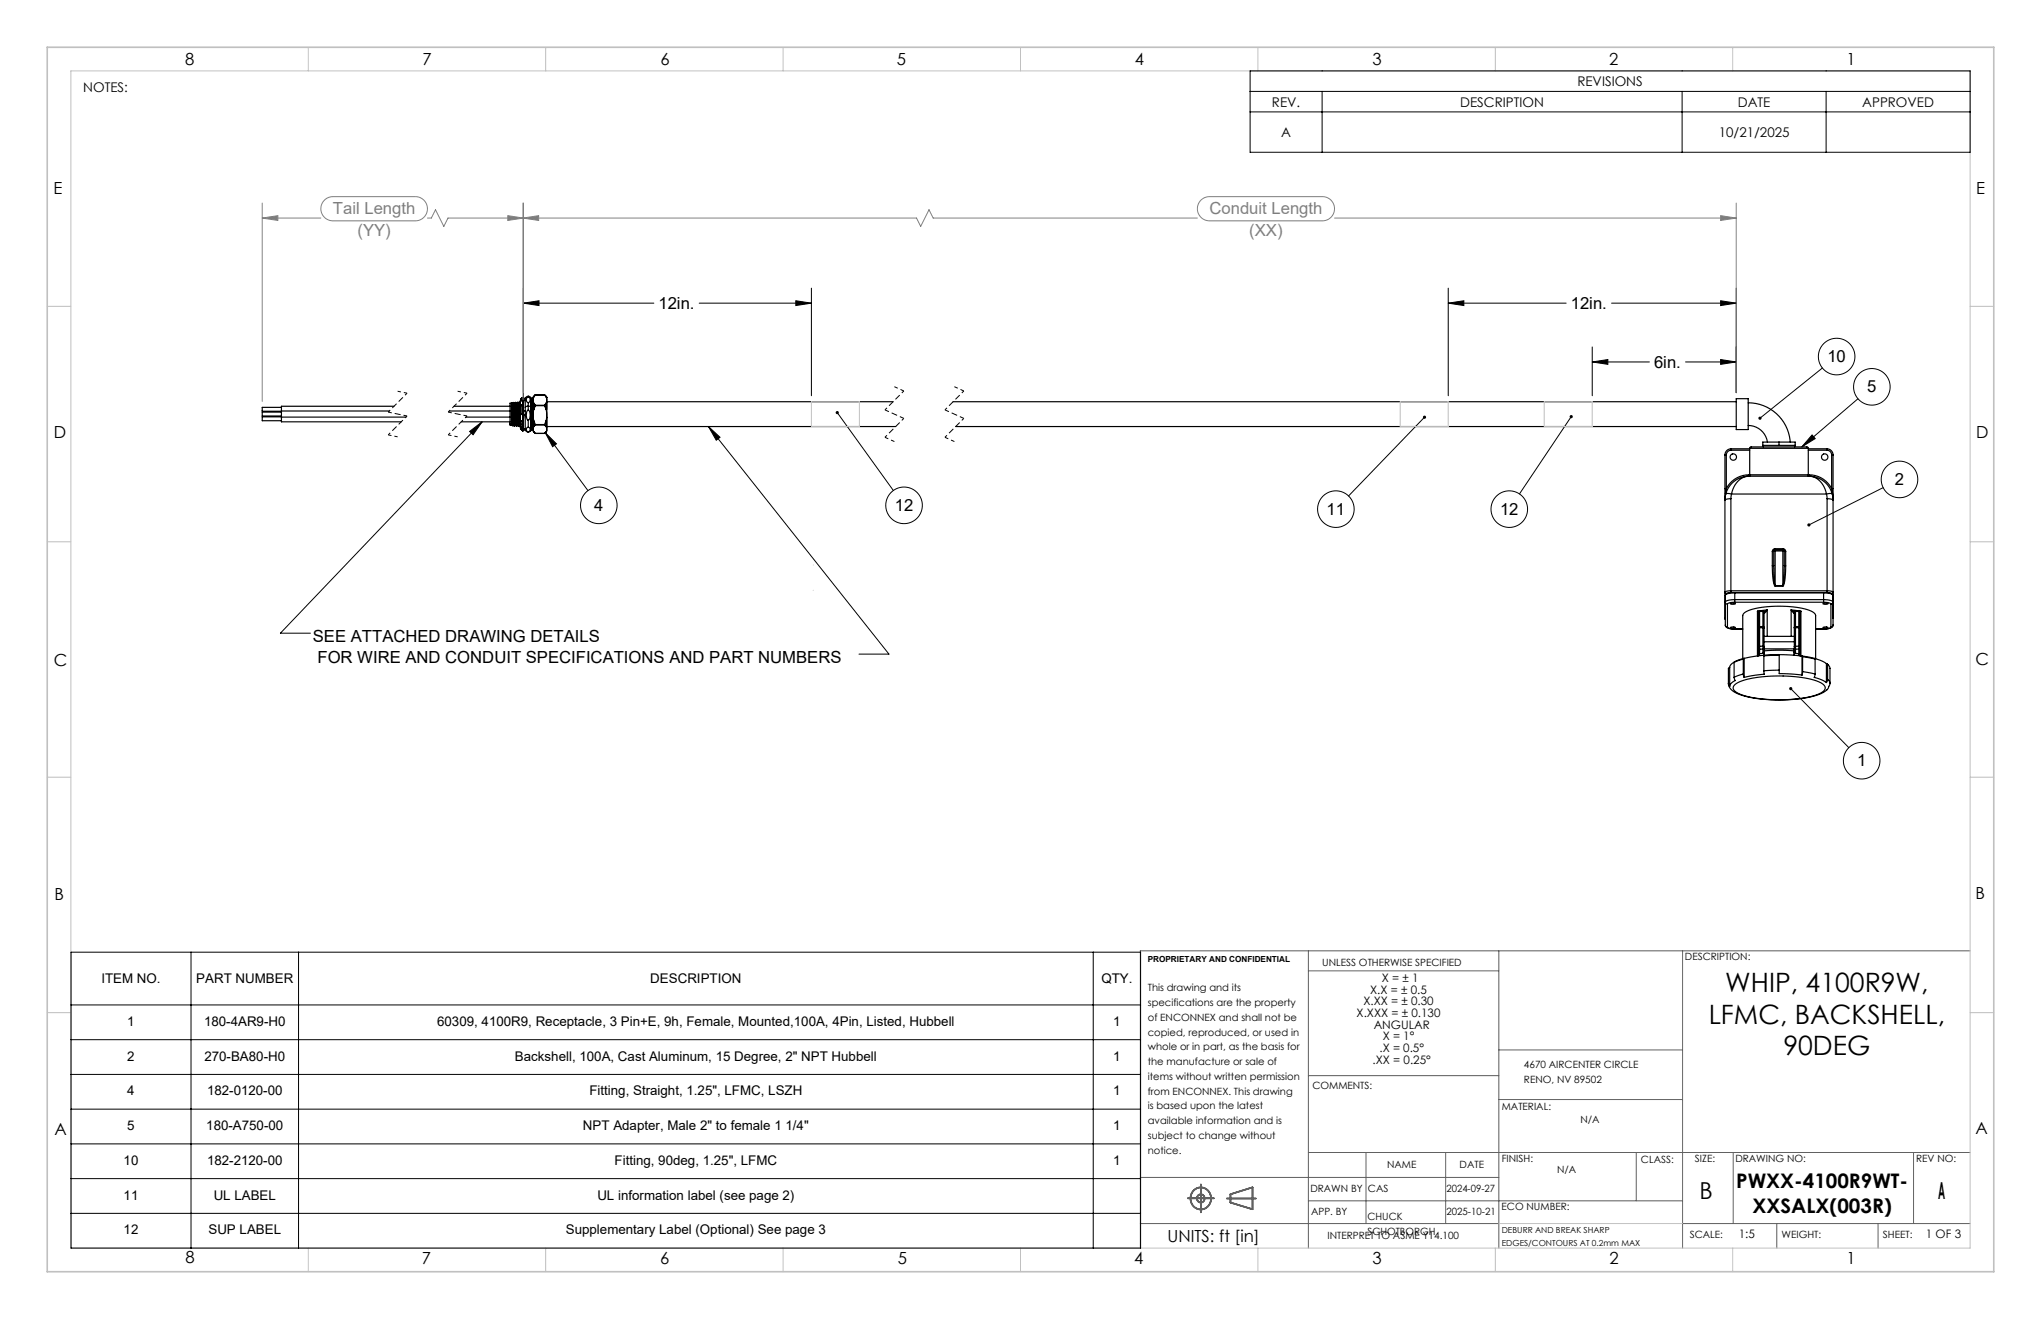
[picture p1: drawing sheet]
<svg xmlns="http://www.w3.org/2000/svg" width="432mm" height="279mm" viewBox="0 0 432 279" stroke-linecap="round" stroke-linejoin="round" font-family="sans-serif">
<g fill="none" stroke="#606060" stroke-width=".35">
<path d="M251.4 253.5h5.5M252.7 251.8a2.28 2.28 0 0 1 3.4 .5 2.28 2.28 0 0 1-1 3.3 2.29 2.29 0 0 1-2.8-.9 2.29 2.29 0 0 1 .4-2.9zM254.2 250.5v5.9M259.7 253.5h6.1M260.4 252.6l4.7-1.4v4.6l-4.7-1.4z"/>
<circle cx="254.1" cy="253.5" r=".84"/>
</g>
<g fill="none" stroke="#606060" stroke-width=".21">
<path d="M276.9 201.1v62.9M276.9 205.4h40.3M317.2 201.1v62.9M356.1 201.1v62.9M417 201.1h-175.6v62.9M276.9 227.5h40.3M317.2 222.1h38.9M317.2 232.6h38.9M241.4 258.8h75.8M241.4 249.1h75.8M276.9 243.8h140.1M276.9 254h79.2"/>
<path d="M289.1 243.8v15M306 243.8v15M346.3 243.8v10.2M356.1 258.8h60.9M366.9 243.8v15M376.1 258.8v5.2M397.5 258.8v5.2M405 243.8v15"/>
</g>
<g fill="none" stroke="#c0c0c0" stroke-width=".21">
<path d="M15 15h402v249h-402zM65.3 10v5M115.5 10v5M165.7 10v5M216 10v5M266.3 10v5M316.5 10v5M366.8 10v5M10 64.8h5M417 64.8h5M171.7 85h10.2v5.2h-10.2zM296.4 85h10.1v5.2h-10.1z"/>
<path d="M326.9 85h10.1v5.2h-10.1zM10 114.6h5M172.1 119.5h.1M417 114.6h5M172.1 124.9h.1M10 164.4h5M417 164.4h5M10 214.2h5M417 214.2h5M317.2 258.8h38.9M65.3 264v5M115.5 264v5"/>
<path d="M165.7 264v5M216 264v5M266.3 264v5M316.5 264v5M366.8 264v5"/>
</g>
<path d="M10 10h412v259h-412z" fill="none" stroke="#c0c0c0" stroke-width=".35"/>
<g fill="none" stroke="#000" stroke-width=".25">
<path d="M59.6 86.9v1.3M59.6 87.2h-4.1v.8h4.1M59.6 86.2h-4.1v.8h4.1M59.6 88.2v1h25.3M59.6 88.2h-4.1v.8h4.1M59.6 88.2h26.3M59.6 86.9h22.8M83.4 85.9h-23.8v1M95.1 86.9h12.9M96.1 85.9h11.9M97.6 89.2h10.4M98.6 88.2h9.4"/>
<path d="M108 89.7v-4.4h.3v4.4M108 89.7v.2h.3v-.2M108 89.7h.3M108.3 89.8v.1M108.3 89.6v.1M108.3 85.3l.2 4.6M108.3 88.3v1.4M108.3 88.3l.1 1.6M108.3 85.3v3M108.3 85.3l.1 1.3M108.3 89.7v.2M108.4 89.9h.1"/>
<path d="M108.4 85.6h-.1M108.4 89.9h-.1M108.4 86.6l.2 3.5M108.4 85.3l.1 1.2M108.4 86.5v.1M108.4 85.3v1.2M108.5 85.1l-.2 .3M108.5 89.9l.1 .2M108.5 86.5l.1 3.6M108.5 86.5h-.1M108.5 85.3l.2 4.6M108.6 90.1h.1"/>
<path d="M108.6 85.3l.2 4.6M108.7 89.9l.2 .2M108.7 89.9l-.1 .2M108.7 85.1l-.2 .2-.1-.2v.2M108.7 85.1l.1 1.4M108.8 85.1h-.1M108.8 85.1l.1 1.4M108.8 85.1l.1 .2M108.8 86.5l.1 3.6M108.9 86.5l.1 3.6M108.9 86.5h-.1M108.9 85.3l.2 4.6"/>
<path d="M108.9 90.1h.1M109 85.3l.2 4.6M109 85.3h-.1M109.1 89.9h.1M109.1 89.9l-.1 .2M109.1 85.1l-.1 .2M109.1 85.1l.1 1.4M109.2 85.1h-.1M109.2 85.1v1.4M109.2 85.1l.1 .2M109.2 86.5l.1 3.6M109.2 89.9l.1 .2"/>
<path d="M109.2 86.5h.1M109.3 85.3l.1 4.6M109.3 90.1h.1M109.4 85.3h-.1M109.4 85.3l.2 4.6M109.4 89.9h.2M109.4 89.9l-.1 .2M109.5 85.1v1.4M109.5 85.1l.1 1.4M109.5 86.5l.2 3.6M109.6 89.9l.1 .2 .1-.2M109.6 86.5l.1 3.6"/>
<path d="M109.6 86.5h-.1M109.6 85.3l.2 4.6M109.6 85.3l-.1-.2-.1 .2M109.7 85.3l.2 4.6M109.7 85.3h-.1M109.8 89.9h.1M109.8 85.1l-.1 .2M109.8 85.1l.1 1.4M109.9 85.1h-.1M109.9 85.1v1.4M109.9 85.1l.2 .2M109.9 86.5l.1 3.6"/>
<path d="M109.9 89.9l.1 .2M109.9 86.5l.2 3.6M109.9 86.5h.1M110 85.3l.1 4M110 90.1h.1M110.1 90.1l.2 .7M110.1 89.3l.2 .5M110.1 89.3v.8M110.1 90v.1M110.3 84.3l-.2 .7v4.3M110.3 84.3v.5M110.3 85.8v1.8"/>
<path d="M110.3 87.6l.1 .1M110.3 89v.8M110.3 85.8h.4M110.3 89.8v.6M110.3 90.4l.1 .1M110.3 90.8l.3 .3M110.3 84.3l.4 .1M110.3 84.8h.1M110.3 90.8h.1M110.4 84.3l-.1 .1M110.4 85.6l-.1 .2M110.4 87.7l.2 .1"/>
<path d="M110.4 87.7h.4M110.4 85.6l.3 .1M110.4 90.5l.1 .1M110.4 84.3h.3M110.5 89h-.2M110.5 84.2l-.1 .1M110.5 85.6h-.1M110.5 85.6h.2M110.5 84.2h.2M110.5 90.6l.1 .2M110.6 84.6h.3M110.6 85.4l-.1 .2"/>
<path d="M110.6 89h-.1M110.6 85.4h.1M110.6 84.6l-.3 .2M110.6 84.6v.8M110.6 87.8v1.2M110.6 90.8v.3M110.6 89.9l.1 .2M110.7 86.5v1.1M110.7 87.6h.1M110.7 85.8v1.8M110.7 84.4v.2M110.7 87.6h-.4"/>
<path d="M110.7 90.4h-.4M110.7 90.4h.1M110.7 84.4h.1M110.7 85.8h.1M110.7 87.6l.1 .1M110.7 90.4l.1 .1M110.7 85.7v.1M110.7 84.3v.1M110.7 85.6v.1M110.7 84.2v.1M110.7 88.9v.1M110.7 89h-.2"/>
<path d="M110.7 89l.1 .9M110.7 85.5l.1 1.3M110.7 90.1v-1.1v1.4M110.7 91.1h.1M110.7 84.1v.1M110.7 84.1l-.2 .1M110.7 84.1h.1M110.7 89h.1M110.7 85.4v.2M110.7 91.1h-.1M110.7 89h-.1M110.7 84.1l.1 .1"/>
<path d="M110.8 89.9v.2M110.8 90.1h.1M110.8 85.4l-.1 .2M110.8 90.5h-.4M110.8 90.5v.1M110.8 90.4v.1M110.8 90.4h-.1M110.8 88.8v1.3M110.8 85.1v2.6M110.8 86.9v.8M110.8 88.7v1.8M110.8 84.6v-.4h.4v2.7"/>
<path d="M110.8 85.3v1.6M110.8 86.9h.4M110.8 90.5h.1M110.8 87.7l.1 .1M110.8 90.6l.1 .1M110.8 90.6h-.3M110.9 87.8h-.3M110.9 87.8l-.2 1.2M110.9 84.6l-.2 .8M110.9 90.7l-.3 .1M110.9 90.7l-.2 .4M111.2 90.7a.63 .63 0 0 0 .6 .7"/>
<path d="M111.2 86.9v4h-.4M111.8 83.8a.63 .63 0 0 0-.6 .6M111.8 83.8l.5 .3M111.8 86.8a1.53 1.53 0 0 0-.1 2.1h.1M111.8 88.9v1.5M111.8 90.4a.48 .48 0 0 0-.4 .5 .48 .48 0 0 0 .4 .4M111.8 85.9l-.4 .1-.2 .2M111.8 85.9v.9M111.8 90.4a.48 .48 0 0 1 .4 .5 .48 .48 0 0 1-.4 .4M111.8 86.8a1.53 1.53 0 0 1 .1 2.1h-.1M111.8 85.9l.5 .1M111.8 84a.63 .63 0 0 0-.4 .6 .63 .63 0 0 0 .4 .6"/>
<path d="M111.8 85.2v.7M111.8 84a.63 .63 0 0 1 .4 .6 .63 .63 0 0 1-.4 .6M111.8 91.3v.1M111.8 83.8v.2M112.3 91.1l-.5 .3M112.3 86v4.7M112.3 90.7v.4M112.3 84.1v1.9M112.3 84.1l.2 .2M112.5 84.3l.1 .1M112.5 86.1v4.5M112.5 86.1l.1 .1"/>
<path d="M112.5 84.3v1.8M112.5 90.6v.3M112.5 90.9l-.2 .2M112.5 90.6l-.2 .1M112.6 90.5l-.1 .4M112.6 84.4l.2 .1M112.6 86.2v4.3M112.6 90.5h.1M112.6 90.5h.2v.3M112.6 84.4v1.8M112.6 86.2h.2M112.6 90.5v.2"/>
<path d="M112.6 90.7h.1M112.6 90.7v.1M112.7 84.4l.1 1.8M112.7 90.5v.2M112.8 86.2v4.6l-.1-.1M112.8 84.5h.1M112.8 84.5v2.5M112.8 84.1v7l.2 .3M113 83.8l-.2 .3M113 85.3v1.3M113 83.9l-.2 .7 .2 .7M113 86.6l-.2 1.2 .2 1.2"/>
<path d="M113 89v1.2M113 90.2l-.2 .6 .2 .5M113 83.8v.1M113 91.3v.1M113 83.8h.1M113 91.4l.2 .2M113 85.3l.3 .4M113 89l.3 .8M113 91.3l.3 .4M113.3 85.7v.1M113.3 89.8v.1M113.3 91.7h.1"/>
<path d="M113.3 89.9h2M113.3 83.5l-.3 .3M113.3 83.5h2M113.3 91.7h2M113.3 85.8l-.3 .8M113.3 89.8h2M113.3 85.8h2M113.3 89.9l-.3 .3M113.3 85.7h2M113.3 83.5l-.3 .4M113.3 83.5h.1M115.2 83.5h.1"/>
<path d="M115.3 85.7v.1M115.3 89.8v.1M115.3 91.7h-.1M115.3 83.5l.3 .3M115.3 85.8l.3 .8M115.3 89.9l.3 .3M115.3 83.5l.3 .4M115.6 83.8l.1 .3M115.6 85.3v1.3M115.6 90.2l.1 .6-.1 .5M115.6 89v1.2M115.6 86.6l.1 1.2-.1 1.2"/>
<path d="M115.6 83.9l.1 .7-.1 .7M115.6 83.8v.1M115.6 91.3v.1M115.6 83.8h.1M115.6 91.4l-.2 .2M115.6 85.3l-.3 .4M115.6 89l-.3 .8M115.6 91.3l-.3 .4M115.7 88.3v2M115.7 84.9v1.7M115.7 90.3h.1M115.7 84.1v7l-.1 .3"/>
<path d="M115.7 85h73.3M115.7 90.2h73.9M201.7 85h165.8M202.3 90.2h165.2M365.1 96.2h.3M365.1 96.2v7.1M365.4 96.2v7.1M366.4 94.9a1.3 1.3 0 0 0-1.3 1.3M366.4 94.9v.3M366.4 95.2a1 1 0 0 0-1 1M366.4 94.9h3.9M366.4 95.2h3.9"/>
<path d="M367.5 84.3h2.5v6.6h-2.5zM370 90a4.1 4.1 0 0 1 4.1 3.5M370 85.2a8.9 8.9 0 0 1 8.9 8.3M370.3 94.8l.3-.3h11.8l.3 .3M370.3 94.8h12.4M370.3 94.8v5.6M373.1 93.5h6.9v.7h-6.9zM373.2 94.2v.3M376.5 93.5v.7M379.9 94.2v.3M382.7 94.8v5.6M382.7 94.9h4"/>
<path d="M382.7 95.2h4M386.7 94.9a1.3 1.3 0 0 1 1.3 1.3M386.7 95.2a1 1 0 0 1 1 1M386.7 94.9v.3M387.7 96.2h.3M387.7 96.2v7.1M388 96.2v7.1M365.1 103.3h.3M365.1 103.3v2.5M365.1 105.8v25M365.3 104.5l-.2 1.3M365.3 104.5l.4-.1 .8 .1"/>
<path d="M365.4 103.3l-.2 1.2M366.4 105.5l-.9 .1-.4 .2M366.4 105.5v19.5M366.5 104.5l-.1 1M366.5 104.5h20.1M370.2 100.7a4.2 4.2 0 0 0-3.7 3.8M370.2 100.7a5.1 5.1 0 0 0-4.9 3.8M370.2 100.4a5.4 5.4 0 0 0-4.8 2.9M370.2 100.4v.3M370.2 100.7h12.7M370.2 100.4h.1M370.3 100.4l-.2 .3"/>
<path d="M370.5 100.4l-.3 .3M370.5 100.4h12.1M370.5 100.4h-.1M375.1 119.7l.1 2.1a3.2 3.2 0 0 0 .5 2.1M375.1 116.7v3M375.4 119.6l.1 3 .2 1.3M375.4 119.6l-.3 .1M375.4 116.6l-.3 .1M375.4 116.6v3M375.7 116.1a.6 .6 0 0 0-.6 .6M375.7 116.5l-.3 .1M375.7 116.3v.2"/>
<path d="M375.7 116.3l-.3 .3M375.7 116.1v.2M375.7 116.1h1.7M375.7 116.5v7.4M375.7 116.5h1.7M375.7 116.3h1.7M377.4 116.1a.6 .6 0 0 1 .6 .6M377.4 116.5l.3 .1M377.4 116.3v.2M377.4 116.3l.3 .3M377.4 116.1v.2M377.4 116.5v7.4"/>
<path d="M377.7 119.6l-.1 3-.2 1.3M377.7 119.6l.3 .1M377.7 116.6l.3 .1M377.7 116.6v3M378 119.7l-.1 2.1a3.2 3.2 0 0 1-.5 2.1M378 116.7v3M382.6 100.4l.3 .3M382.6 100.4h.1M382.7 100.4h.2M382.8 100.4l.2 .3M382.9 100.7a4.2 4.2 0 0 1 3.7 3.8M382.9 100.7a5.1 5.1 0 0 1 4.9 3.8"/>
<path d="M382.9 100.4v.3M382.9 100.4a5.4 5.4 0 0 1 4.8 2.9M386.6 104.5l.1 1M386.6 104.5l.8-.1 .4 .1M386.7 105.5l.9 .1 .4 .2M386.7 105.5v19.5M387.7 103.3h.3M387.7 103.3l.3 2.3M387.8 104.5l.2 1.3M388 103.3v2.5M388 105.8v26.4M365.1 130.8l.1 .2z"/>
<path d="M365.2 132.2a1.19 1.19 0 0 0 1.4 .8l.6 .1M365.2 132.2l.1 .3 .3 .2M365.4 125.6v.1M365.6 132.7a1.83 1.83 0 0 0 1.6 .4M365.6 127.8v4.9M366.2 132.7h1.1a.69 .69 0 0 1-1 .1zM366.2 127.7l1.1-.1a.69 .69 0 0 1-1 .1zM366.4 125v.3M366.4 125h-.3a.74 .74 0 0 0-1 .4l.3 .2M366.4 125.3l-1 .3M366.4 125h20.3M366.4 125.3h20.3"/>
<path d="M367.2 126.8v.6M367.2 127.4a1.83 1.83 0 0 0-1.6 .4M367.2 126.8a2.37 2.37 0 0 0-2 .6l.1 .3 .3 .1M367.2 125.4a2.37 2.37 0 0 0-2 .5v6.3M367.2 133.1h.1M367.2 133.1h1.7M367.2 127.4h18.8M367.2 126.8h18.8M367.2 125.4h18.8M367.2 125.4v1.4M368.9 139.3v-9.1a2.06 2.06 0 0 1 1.8-1.3 23.5 23.5 0 0 1 12.6 .3l.8 .6 .2 .4v9.2M369 139.4l-2 .7"/>
<path d="M369 139.4v3.2M369.1 139.3l-1.5 .4-.6 .4M369.1 139.3l-.1 .1M369.1 139.3h.1M369.2 139.3v4M372 129.3l.2 .5M372 129.3l.2 .1M372 129.3v9.4M372.2 137.1l.2 .2M372.2 136.8v.3M372.2 138l.2 .3M372.2 132.7v.1"/>
<path d="M372.2 138.3l.2 .2M372.2 138v.3M372.2 138.3l-.1 .4M372.2 129.5v3.2M372.2 132.8v4M372.2 137.1v.9M372.3 129.2l-.3 .1M372.4 138.5l-.2 .2M372.4 129.2l-.2 .3M372.4 136.7v.6M372.4 136.7l-.2 .1M372.4 132.8h-.2"/>
<path d="M372.4 132.5v.3M372.4 132.5l-.2 .2M372.4 129.3l-.2 .2M372.4 138.3v.2M372.4 129.2v.1M372.4 129.2h.7M372.4 136.7h.7M372.4 137.3h.7M372.4 129.3v3.2M372.4 132.8v3.9M372.4 137.3v1M372.4 132.8h.7"/>
<path d="M372.4 132.5h.7M372.4 129.3h.7M373.1 129.2l.3 .3M373.1 136.7v.6M373.1 136.7l.3 .1M373.1 132.8h.3M373.1 138.1l.1 .1M373.1 132.5v.3M373.1 132.5l.3 .2M373.1 129.3l.3 .2M373.1 129.2v.1M373.1 129.3v3.2"/>
<path d="M373.1 132.8v3.9M373.1 137.3v.8M373.2 138.2l-.8 .1M373.2 138.2l.2 .1M373.2 137.2l.1 .1M373.2 137.2h.2v1.4M373.3 137.3h-.2M373.3 137.3v.7h.1l-.2 .2M373.3 138.7v3.2M373.3 138l-.2 .1M373.4 136.8l-.2 .4M373.4 132.7v.1"/>
<path d="M373.4 129.6v.1M373.4 129.5v.2M373.4 134.6h6.4M373.4 129.5v3.2M373.4 132.8v4M373.4 135.7h6.4M373.4 138.6l-.1 .1M373.4 138.6l-4.2 .7M373.4 137.7l3.2-.2 3.1 .2M373.4 137.3h6.3M374.1 129l-.7 .7M374.1 129l-1.6 .2"/>
<path d="M374.1 129l-.7 .4M374.1 129v5.6M375.7 123.9h.1M375.7 123.9h1.7M376.6 138.6l-3.3 .1M376.6 138.5l4.8 .3M376.6 138.5l-3.2 .1M376.6 138.5v3.3M377.4 123.9h.1M379.1 129l.7 .7M379.1 129l1.6 .2M379.1 129l.7 .4"/>
<path d="M379.1 129v5.6M379.8 138l.2 .2M379.8 136.8l.2 .4M379.8 132.7v.1M379.8 129.6v.1M379.8 129.5v.2M379.8 129.5v3.2M379.8 132.8v4M379.8 138l.2 .1M379.9 137.3h.1M379.9 137.3v.7h-.2M380 137.2l-.1 .1"/>
<path d="M380 137.2h-.3v1.4M380 138.2l.7 .1M380 138.2l-.3 .1M380 129.2l-.2 .3M380 136.7v.6M380 136.7l-.2 .1M380 132.8h-.2M380 138.1v.1M380 132.5l-.2 .2M380 132.5v.3M380 129.3l-.2 .2M380 129.2v.1"/>
<path d="M380 129.2h.7M380 136.7h.7M380 137.3h.7M380 132.8h.7M380 129.3v3.2M380 132.8v3.9M380 137.3v.8M380 132.5h.7M380 129.3h.7M380.7 129.2l.3 .3M380.7 136.7v.6M380.7 136.7l.3 .1"/>
<path d="M380.7 132.8h.3M380.7 132.5v.3M380.7 132.5l.3 .2M380.7 129.3l.3 .2M380.7 138.3l.1 .2M380.7 129.2v.1M380.7 129.3v3.2M380.7 132.8v3.9M380.7 137.3v1M380.8 138.5l.2 .2M380.8 129.2l.4 .1M381 136.8v.3"/>
<path d="M381 137.1l-.3 .2M381 138l-.3 .3M381 132.7v.1M381 138.3l-.2 .2M381 138v.3M381 138.3l.1 .4M381 129.5v3.2M381 132.8v4M381 137.1v.9M381.2 129.3l-.2 .5M381.2 129.3l-.2 .1M381.2 129.3v9.4"/>
<path d="M381.4 138.8v4M381.4 138.8l2.6 .5M381.4 138.8l.1 .1M381.4 138.8h.1M381.5 138.9l2.7 .5M381.5 138.9v3.2M384 139.3l.2 .1M384.1 139.3l1.4 .5 1.1 .6M384.2 139.4v3.2M384.3 133.1h1.7M385.8 132.7h1.1a.69 .69 0 0 1-1 .1zM385.8 127.7l1.1-.1a.69 .69 0 0 1-1 .1z"/>
<path d="M386 126.8v.6M386 127.4a1.83 1.83 0 0 1 1.5 .4M386 126.8a2.37 2.37 0 0 1 2 .6l-.1 .3-.4 .1M386 125.4a2.37 2.37 0 0 1 2 .5M386 133.1h.1M386 125.4v1.4M386.7 125h.3a.74 .74 0 0 1 1 .4l-.3 .2M386.7 125.3l1 .3M386.7 125v.3M387.5 132.7a1.83 1.83 0 0 1-1.5 .4M387.5 127.8v4.9M387.7 125.6v.1"/>
<path d="M388 132.2a1.71 1.71 0 0 1-2 .9M388 132.2l-.1 .3-.4 .2M388 130.8h.1M365.8 144.5l.3 .7M365.8 144.5a2.68 2.68 0 0 0 2.3 2.4 30.2 30.2 0 0 0 17.4-.2l1.2-.8M366.1 141.2v4M366.1 141.2l-.3 .2v3.1M367 143.3l.3 .6a1.69 1.69 0 0 0-1.2 1.3M367 140.1v3.2M367.1 145a11 11 0 0 1 6.2-1.9 27.1 27.1 0 0 1 12 1.3 1.08 1.08 0 0 1 .8 1.6 11 11 0 0 1-6.3 1.9 27.1 27.1 0 0 1-11.9-1.3 1.08 1.08 0 0 1-.8-1.6zM367.1 140a1.6 1.6 0 0 0-1 1.2M369 142.6l-2 .7"/>
<path d="M369 142.6l.2 .7M373.3 141.9l.1 .7-4.2 .7M376.6 141.8v.7l4.8 .3M376.6 141.8l-3.3 .1M381.5 142.1l-.1 .7M381.5 142.1l2.7 .5M384.2 142.6l-.2 .7 1.5 .5 1.1 .6M386.6 140.4v4M386.6 140.4l.3 .2M386.6 140.4l.2 .1M386.6 140.4h.1M386.8 143.7l-.2 .7"/>
<path d="M386.8 143.7l.4 .4 .1 .4M386.8 140.5l.5 .8v3.2M386.8 140.5v3.2M387.3 144.5l-.6 1.4"/>
<circle cx="366.9" cy="96.7" r=".68"/>
<circle cx="386.2" cy="96.7" r=".68"/>
</g>
<g fill="none" stroke="#000" stroke-width=".21">
<path d="M264.6 15h152.4v17.2h-152.4zM264.6 19.3h152.4M279.8 19.3v12.9M356 19.3v12.9M386.5 19.3v12.9M264.6 23.7h152.4M110.8 64.1l3.3-.5v1zM110.8 61v24.6M110.8 64.1h27.6M148 64.1h23.7M168.4 63.6l3.3 .5-3.3 .5zM171.7 61v22.7"/>
<path d="M306.5 64.1l3.3-.5v1zM306.5 64.1h25M306.5 61v22.7M337 76.6l3.3-.5v1zM337 73.4v10.3M337 76.6h12.1M341.1 64.1h26.4M356.8 76.6h10.7M364.2 76.1l3.3 .5-3.3 .5zM364.2 63.6l3.3 .5-3.3 .5zM367.5 61v22.1M385.7 77.8l-13.2 10.7"/>
<path d="M99.4 91.3l2.6-2.1-1.9 2.8zM102 89.2l-42.6 44.7h6.3M115.4 91.5l2.4 2.4-.8 .6zM115.4 91.5l9 12.3M150 90.2l2.4 2.3-.8 .6zM150 90.2l38.2 48.2h-6.4M177.2 87.3l11.9 16.5M301.5 88.3l-16.1 16.6M332.6 88.1l-11 16.4M383.5 92l.7 .8-2.8 1.7zM393.3 84.3l-11.9 10.2M398.6 103.1l-15.7 7.9"/>
<path d="M379 145.7l12.3 12.4M15 201.4h226.4v62.6h-226.4zM15 212.6h226.4M15 219.9h226.4M40.4 201.4v62.6M63.2 201.4v62.6M231.4 201.4v62.6M15 227.3h226.4M15 234.6h226.4M15 242h226.4M15 249.3h226.4M15 256.7h226.4"/>
<circle cx="388.7" cy="75.4" r="3.9"/>
<circle cx="396.2" cy="81.8" r="3.9"/>
<circle cx="126.7" cy="106.9" r="3.9"/>
<circle cx="191.4" cy="106.9" r="3.9"/>
<circle cx="282.8" cy="107.7" r="3.9"/>
<circle cx="319.5" cy="107.7" r="3.9"/>
<circle cx="402.1" cy="101.4" r="3.9"/>
<circle cx="394" cy="160.9" r="3.9"/>
</g>
<g fill="none" stroke="#808080" stroke-width=".21">
<path d="M55.5 46.1l3.3-.5v1zM55.5 43v41.9M55.5 46.1h12.4M68.6 42.4a2.56 2.56 0 0 1 1.9-.8h17.4a2.56 2.56 0 0 1 2.6 2.6 2.56 2.56 0 0 1-2.6 2.5h-17.4a2.56 2.56 0 0 1-2.4-1.5 2.56 2.56 0 0 1 .5-2.8zM90.5 46.1h.8l.9-1.7 1.7 3.5 .9-1.8h99.2l.9 1.8 1.7-3.5 .9 1.7h55.9M107.5 45.6l3.3 .5-3.3 .5zM110.7 46.1l3.3-.5v1zM110.7 43v41.5M110.8 43v40M254.1 42.4a2.56 2.56 0 0 1 1.9-.8h23.9a2.56 2.56 0 0 1 2.6 2.6 2.56 2.56 0 0 1-2.6 2.5h-23.9a2.56 2.56 0 0 1-2.4-1.5 2.56 2.56 0 0 1 .5-2.8zM282.5 46.1h85M364.2 45.6l3.3 .5-3.3 .5z"/>
<path d="M367.5 43v40.1"/>
</g>
<path d="M82.2 87.2l4 .8M94.9 87.2l4 .8M187.3 92.5l2 .9M189.3 81.8l2 .9M200 92.5l2 .9M202 81.8l2 .9" fill="none" stroke="#000" stroke-width=".21" stroke-dasharray="1.3 .6" stroke-dashoffset=".5" stroke-linecap="butt"/>
<path d="M86.2 83.2l-4 4M86.2 88l-4 4M98.9 83.2l-4 4M98.9 88l-4 4M191.3 82.7l-4 4M191.3 88.5l-4 4M204 82.7l-4 4M204 88.5l-4 4" fill="none" stroke="#000" stroke-width=".21" stroke-dasharray="1.3 .6" stroke-dashoffset=".7" stroke-linecap="butt"/>
<path d="M187.3 86.7l4 1.8M200 86.7l4 1.8" fill="none" stroke="#000" stroke-width=".21" stroke-dasharray="1.3 .6" stroke-dashoffset=".3" stroke-linecap="butt"/>
<path d="M82.2 92l2 .4M84.2 82.8l2 .4M94.9 92l2 .4M96.9 82.8l2 .4" fill="none" stroke="#000" stroke-width=".21" stroke-dasharray="1.3 .6" stroke-dashoffset=".6" stroke-linecap="butt"/>
<path d="M168.4 63.6l3.3 .5-3.3 .5zM110.8 64.1l3.3-.5v1zM337 76.6l3.3-.5v1zM364.2 76.1l3.3 .5-3.3 .5zM306.5 64.1l3.3-.5v1zM364.2 63.6l3.3 .5-3.3 .5zM99.4 91.3l2.6-2.1-1.9 2.8zM150 90.2l2.4 2.3-.8 .6zM378.8 145.4a.34 .34 0 0 0 .1 .6 .34 .34 0 0 0 .5-.4 .34 .34 0 0 0-.5-.2l.1 .3zM382.6 110.8v.4l.3-.2-.3 .2a.34 .34 0 0 0 .5 .1 .34 .34 0 0 0 0-.5 .34 .34 0 0 0-.5 0zM372.3 88.2v.5l.2-.2-.2 .2a.34 .34 0 0 0 .4 0 .34 .34 0 0 0 .1-.5 .34 .34 0 0 0-.5 0zM332.4 87.9a.34 .34 0 0 0-.1 .5 .34 .34 0 0 0 .5-.1 .34 .34 0 0 0 0-.5l-.2 .3 .2-.3zM301.3 88a.34 .34 0 0 0 0 .5 .34 .34 0 0 0 .5 0 .34 .34 0 0 0-.1-.5l-.2 .3 .2-.3zM177 87.1a.34 .34 0 0 0 .1 .5 .34 .34 0 0 0 .4-.4 .34 .34 0 0 0-.5-.2l.2 .3zM383.5 92l.7 .8-2.8 1.7zM115.4 91.5l2.4 2.4-.8 .6z" fill="#000"/>
<path d="M107.5 45.6l3.3 .5-3.3 .5zM55.5 46.1l3.3-.5v1zM110.7 46.1l3.3-.5v1zM364.2 45.6l3.3 .5-3.3 .5z" fill="#808080"/>
<g font-size="5.6">
<text x="365.2" y="209.9">WHIP, 4100R9W,</text>
<text x="361.7" y="216.6">LFMC, BACKSHELL,</text>
<text x="377.5" y="223.2">90DEG</text>
</g>
<g font-size="4.9">
<text x="359.8" y="253.6">B</text>
<text x="410.2" y="253.6">A</text>
</g>
<g font-size="4.2">
<text x="367.5" y="251.3">PWXX-4100R9WT-</text>
<text x="371" y="256.5">XXSALX(003R)</text>
</g>
<g font-size="3.5">
<text x="39.2" y="13.8">8</text>
<text x="89.4" y="13.8">7</text>
<text x="139.8" y="13.8">6</text>
<text x="189.8" y="13.8">5</text>
<text x="240.2" y="13.8">4</text>
<text x="290.5" y="13.8">3</text>
<text x="340.6" y="13.8">2</text>
<text x="390.8" y="13.8">1</text>
<text x="11.3" y="41.1">E</text>
<text x="418.3" y="41">E</text>
<text x="139.4" y="65.3">12in.</text>
<text x="332.5" y="65.3">12in.</text>
<text x="350.1" y="77.7">6in.</text>
<text x="386.8" y="76.6">10</text>
<text x="395.2" y="83">5</text>
<text x="11.4" y="92.7">D</text>
<text x="418.3" y="92.7">D</text>
<text x="401.1" y="102.6">2</text>
<text x="125.8" y="108.1">4</text>
<text x="189.4" y="108.1">12</text>
<text x="280.8" y="108.9">11</text>
<text x="317.5" y="108.9">12</text>
<text x="66.2" y="135.8">SEE ATTACHED DRAWING DETAILS</text>
<text x="11.4" y="140.9">C</text>
<text x="67.2" y="140.3">FOR WIRE AND CONDUIT SPECIFICATIONS AND PART NUMBERS</text>
<text x="418.1" y="140.8">C</text>
<text x="393.1" y="162.1">1</text>
<text x="11.5" y="190.4">B</text>
<text x="418.1" y="190.2">B</text>
<text x="418.1" y="239.8">A</text>
<text x="11.5" y="240.1">A</text>
<text x="247.1" y="262.8">UNITS: ft [in]</text>
<text x="39.2" y="267.2">8</text>
<text x="89.3" y="267.4">7</text>
<text x="139.8" y="267.4">6</text>
<text x="190" y="267.4">5</text>
<text x="240" y="267.4">4</text>
<text x="290.5" y="267.4">3</text>
<text x="340.7" y="267.4">2</text>
<text x="390.8" y="267.5">1</text>
</g>
<g font-size="3.5" fill="#808080">
<text x="70.5" y="45.3">Tail Length</text>
<text x="256" y="45.3">Conduit Length</text>
<text x="75.7" y="49.9">(YY)</text>
<text x="264.4" y="49.9">(XX)</text>
</g>
<g font-size="2.8">
<text x="17.6" y="19.4">NOTES:</text>
<text x="269.2" y="22.6">REV.</text>
<text x="309.1" y="22.6">DESCRIPTION</text>
<text x="333.9" y="18.2">REVISIONS</text>
<text x="367.8" y="22.6">DATE</text>
<text x="394.2" y="22.6">APPROVED</text>
<text x="271.2" y="29">A</text>
<text x="363.8" y="29">10/21/2025</text>
<text x="21.5" y="208">ITEM NO.</text>
<text x="41.5" y="208">PART NUMBER</text>
<text x="137.6" y="208">DESCRIPTION</text>
<text x="233.1" y="208">QTY.</text>
<text x="27" y="217">1</text>
<text x="43.2" y="217">180-4AR9-H0</text>
<text x="92.5" y="217">60309, 4100R9, Receptacle, 3 Pin+E, 9h, Female, Mounted,100A, 4Pin, Listed, Hubbell</text>
<text x="235.6" y="217">1</text>
<text x="27" y="224.4">2</text>
<text x="43.3" y="224.4">270-BA80-H0</text>
<text x="109" y="224.4">Backshell, 100A, Cast Aluminum, 15 Degree, 2&quot; NPT Hubbell</text>
<text x="235.6" y="224.4">1</text>
<text x="27" y="231.7">4</text>
<text x="43.8" y="231.7">182-0120-00</text>
<text x="124.8" y="231.7">Fitting, Straight, 1.25&quot;, LFMC, LSZH</text>
<text x="235.6" y="231.7">1</text>
<text x="27" y="239.1">5</text>
<text x="43.7" y="239.1">180-A750-00</text>
<text x="123.4" y="239.1">NPT Adapter, Male 2&quot; to female 1 1/4&quot;</text>
<text x="235.6" y="239.1">1</text>
<text x="26.2" y="246.4">10</text>
<text x="43.8" y="246.4">182-2120-00</text>
<text x="130.1" y="246.4">Fitting, 90deg, 1.25&quot;, LFMC</text>
<text x="235.6" y="246.4">1</text>
<text x="26.2" y="253.8">11</text>
<text x="45.2" y="253.8">UL LABEL</text>
<text x="126.4" y="253.8">UL information label (see page 2)</text>
<text x="26.2" y="261.1">12</text>
<text x="44.1" y="261.1">SUP LABEL</text>
<text x="119.8" y="261.1">Supplementary Label (Optional) See page 3</text>
</g>
<g font-size="2.5">
<text x="292.5" y="207.7">X = ± 1</text>
<text x="287.1" y="215.1">X.XXX = ± 0.130</text>
<text x="288.6" y="212.6">X.XX = ± 0.30</text>
<text x="290" y="210.2">X.X = ± 0.5</text>
<text x="290.8" y="217.6">ANGULAR</text>
<text x="292.7" y="220.1">X = 1°</text>
<text x="290.5" y="225">.XX = 0.25°</text>
<text x="292" y="222.5">.X = 0.5°</text>
<text x="368" y="261.9">1:5</text>
<text x="407.6" y="261.9">1 OF 3</text>
</g>
<g font-size="2.1">
<text x="356.6" y="203.1">DESCRIPTION:</text>
<text x="242.9" y="209.7">This drawing and its</text>
<text x="279.9" y="204.3">UNLESS OTHERWISE SPECIFIED</text>
<text x="242.9" y="212.8">specifications are the property</text>
<text x="242.9" y="215.9">of ENCONNEX and shall not be</text>
<text x="242.9" y="219.1">copied, reproduced, or used in</text>
<text x="242.9" y="222.2">whole or in part, as the basis for</text>
<text x="242.9" y="225.3">the manufacture or sale of</text>
<text x="322.6" y="226">4670 AIRCENTER CIRCLE</text>
<text x="242.9" y="228.4">items without written permission</text>
<text x="242.9" y="231.5">from ENCONNEX. This drawing</text>
<text x="277.8" y="230.4">COMMENTS:</text>
<text x="322.6" y="229.1">RENO, NV 89502</text>
<text x="242.9" y="234.6">is based upon the latest</text>
<text x="242.9" y="237.8">available information and is</text>
<text x="317.9" y="234.8">MATERIAL:</text>
<text x="334.5" y="237.5">N/A</text>
<text x="242.9" y="240.9">subject to change without</text>
<text x="242.9" y="244">notice.</text>
<text x="317.9" y="245.8">FINISH:</text>
<text x="358.8" y="245.8">SIZE:</text>
<text x="367.3" y="245.8">DRAWING NO:</text>
<text x="405.6" y="245.8">REV NO:</text>
<text x="293.6" y="247.1">NAME</text>
<text x="308.9" y="247.1">DATE</text>
<text x="329.6" y="248.2">N/A</text>
<text x="347.3" y="246.1">CLASS:</text>
<text x="277.3" y="252.2">DRAWN BY</text>
<text x="277.5" y="257.1">APP. BY</text>
<text x="289.5" y="252.2">CAS</text>
<text x="306.2" y="252.2">2024-09-27</text>
<text x="306.2" y="257.1">2025-10-21</text>
<text x="317.8" y="256">ECO NUMBER:</text>
<text x="281" y="262.1">INTERPRET TO ASME Y14.100</text>
<text x="289.4" y="258.1">CHUCK</text>
<text x="289.4" y="261.2">SCHOTBORGH</text>
<text x="357.6" y="261.9">SCALE:</text>
<text x="377.1" y="261.9">WEIGHT:</text>
<text x="398.5" y="261.9">SHEET:</text>
</g>
<g font-size="1.8">
<text x="242.9" y="203.6">PROPRIETARY AND CONFIDENTIAL</text>
<text x="317.9" y="260.8">DEBURR AND BREAK SHARP</text>
<text x="317.9" y="263.6">EDGES/CONTOURS AT 0.2mm MAX</text>
</g>
</svg>
